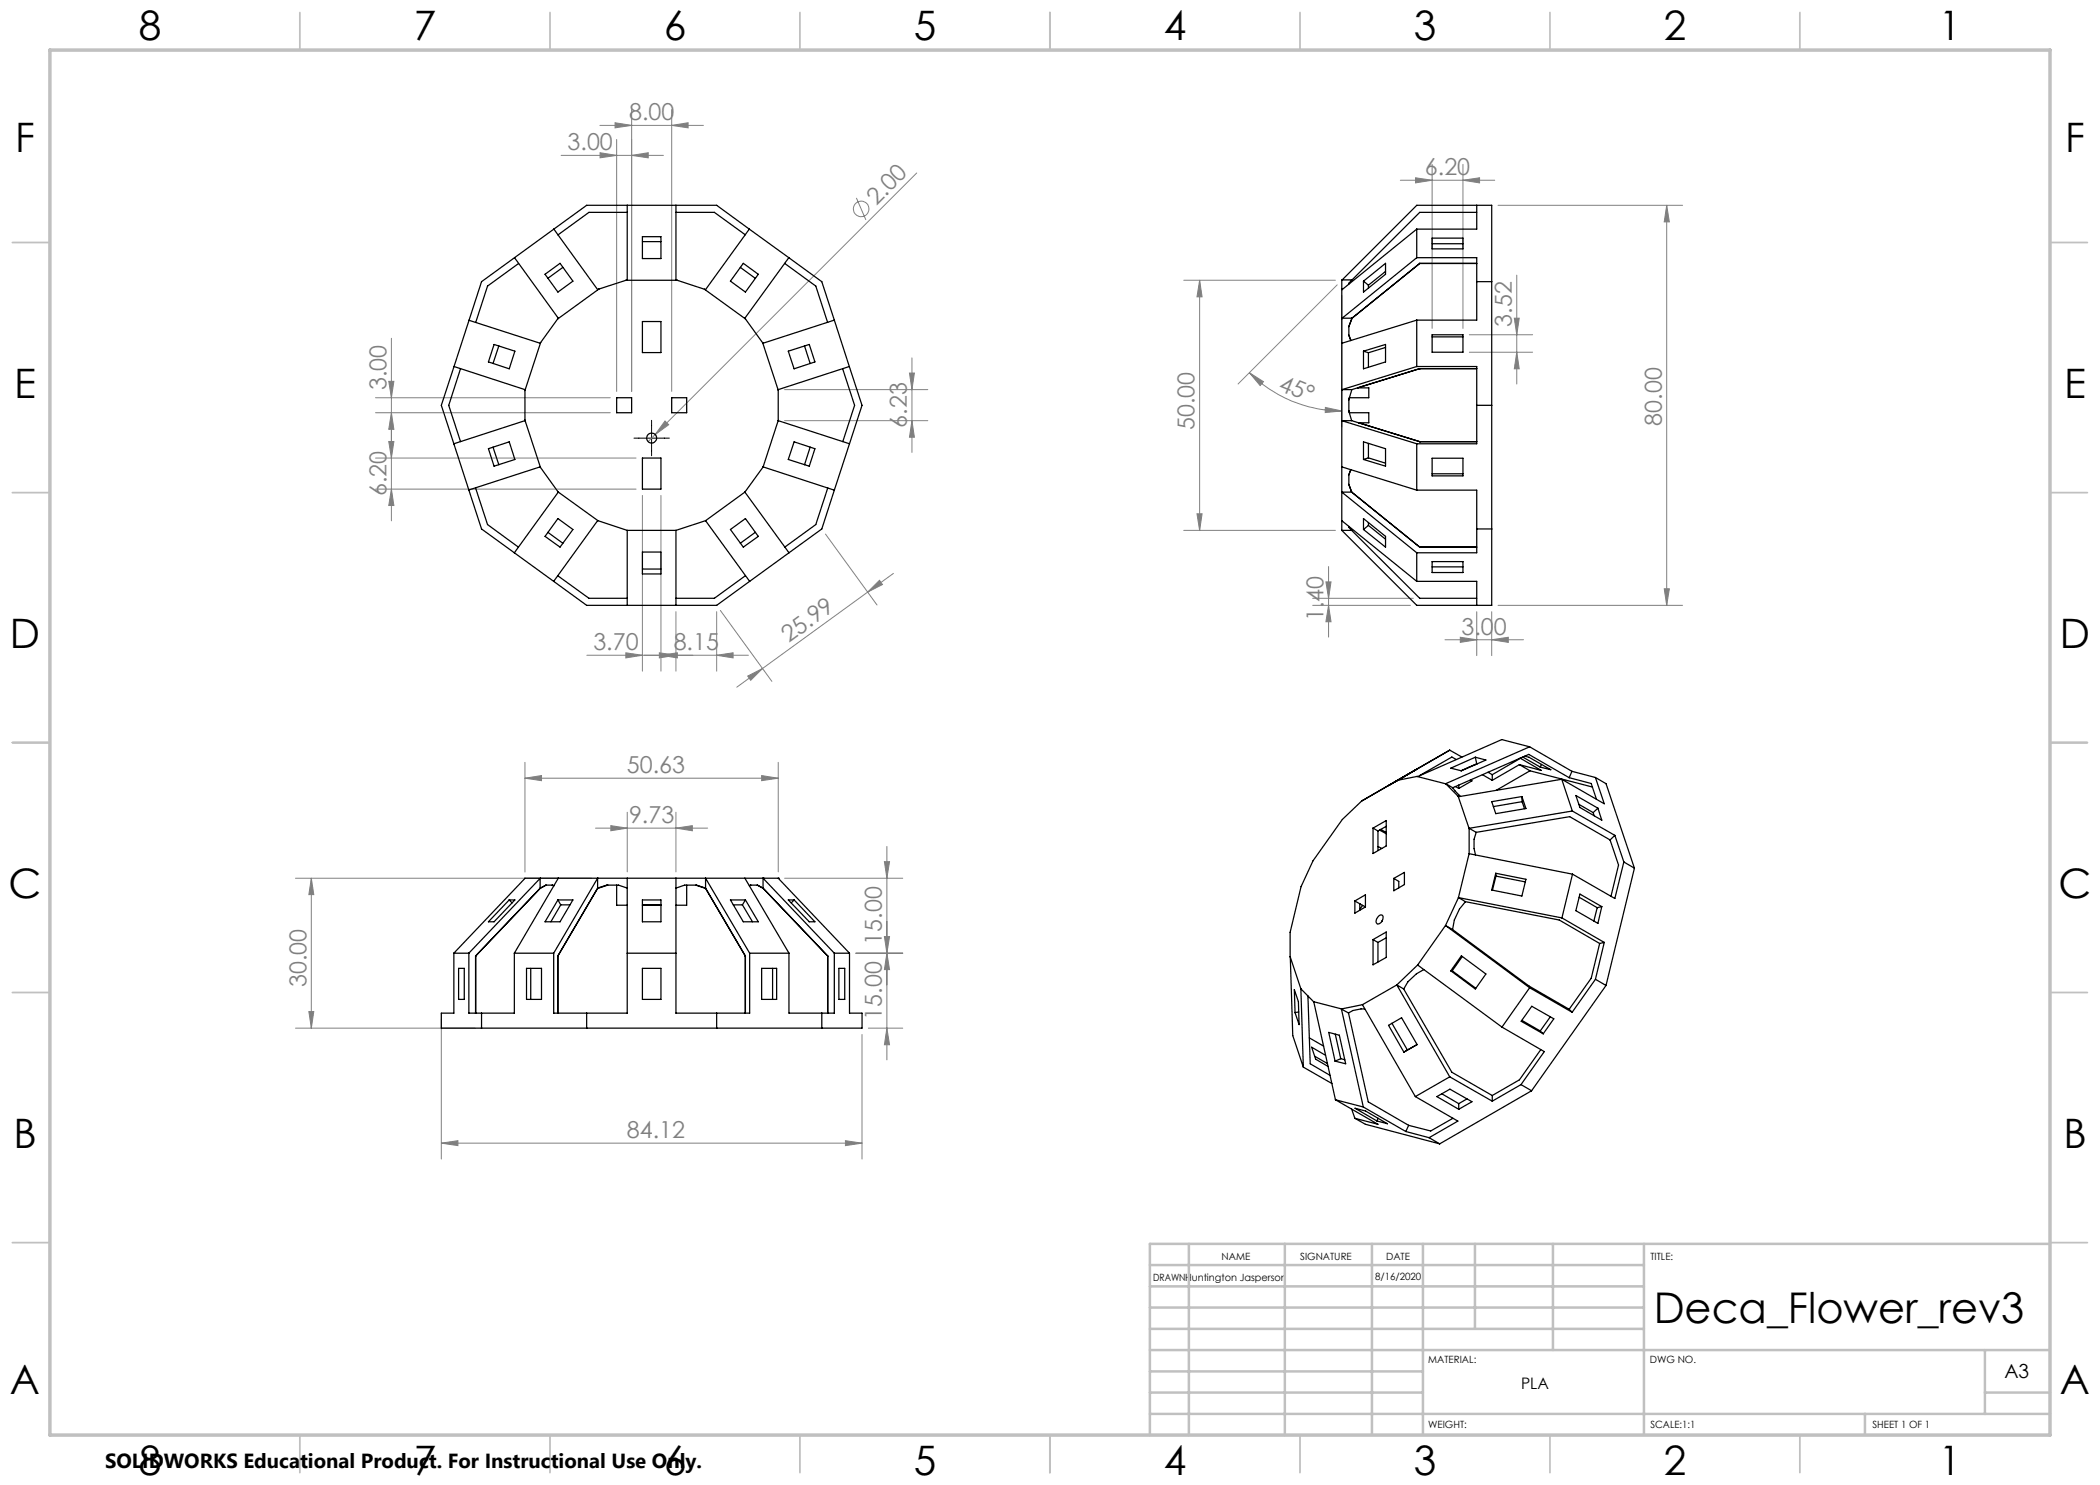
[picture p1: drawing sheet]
<svg xmlns="http://www.w3.org/2000/svg" width="420mm" height="297mm" viewBox="0 0 420 297" stroke-linecap="round" stroke-linejoin="round" font-family="sans-serif">
<g fill="none" stroke="#808080" stroke-width=".2">
<path d="M112.2 31.1h20.5M120 25.1h20.7M120 30.5l3.3 .6-3.3 .5zM123 24.5l3.3 .6-3.3 .5zM123.3 27.9v50.4M126.3 31.1l3.3-.6v1.1zM126.3 21.9v56.4M134.3 25.1l3.3-.6v1.1zM134.3 21.9v56.4M171.3 39.6l1.9 4.4M183.3 34.6l-53.7 53.7M280.1 36.1h18.8"/>
<path d="M283.1 35.6l3.3 .5-3.3 .5zM286.4 32.9v32.8M292.6 36.1l3.3-.5v1zM292.6 32.9v32.8M236.7 56.1h30.4M239.9 56.1l.5 3.3h-1zM239.9 56.1v50M267.4 57l-19.8 19.8M268.4 59.1v26.3M299.6 41.1h36.9M303.4 55v21.8M333.3 41.1l.6 3.3h-1.1z"/>
<path d="M333.3 41.1v80M75.1 79.5h47M77.8 76.3h1l-.5 3.2zM78.3 67.7v36.5M156.9 77.9h28.7M181.9 74.6h1l-.5 3.3zM182.4 71.6v18.9M249.9 74.5l2.8 1.8-.7 .8zM249.9 74.5a25.9 25.9 0 0 0 18.5 7.7M293.9 70.4h12.6M293.9 67h12.6M302.9 63.6h.9l-.4 3.4z"/>
<path d="M303.4 70.4l.4 3.4h-.9zM75.1 91.6h52.1M75.1 97.8h52.1M75.1 82.5h47M77.8 88.3h1l-.5 3.3zM78.3 97.8l.5 3.3h-1zM78.3 82.5l.5 3.4h-1zM128.5 99.1v35.1M132.2 99.1v35.1M133 84.2l.7 .7-2.7 2zM156.9 84.1h28.7M182.4 84.1l.5 3.4h-1z"/>
<path d="M265.1 81.5l3.3 .7-3.4 .3zM165.1 106.8l10.3 14.2M173.5 118.4l2.4-2.3 .6 .8zM178.7 114.7l-26.2 19M236.7 106.1h30.4M239.4 102.8h1l-.5 3.3zM262.5 119.7h20.2M265.2 116.4h1l-.5 3.3zM265.7 113.3v14.1M332.8 117.8h1.1l-.6 3.3zM117.4 131.1h32.3M125.2 130.6l3.3 .5-3.3 .5z"/>
<path d="M131.9 130.6l3.3 .5-3.3 .5zM132.2 131.1l3.3-.5v1zM135.2 122.3v11.9M143.3 131.1l3.3-.5v1zM143.3 122.3v11.9M144.1 122.1l10.3 14.2M149.5 135.2l3-1.5-2.4 2.4zM152.5 133.7l-5.1 3.7M262.5 121.1h19.6M265.7 121.1l.5 3.3h-1zM289 127.9h15.7M292.1 127.5l3.2 .4-3.2 .6z"/>
<path d="M295.3 122.3v8.8M298.3 127.9l3.4-.4v1zM298.3 122.3v8.8M299.6 121.1h36.9M105 155.6l3.3-.5v1zM105 152.5v21.9M105 155.6h50.6M152.3 155.1l3.3 .5-3.3 .5zM155.6 152.5v21.9M59.1 175.6h59.2M62.3 175.6l.5 3.3h-1zM62.3 175.6v30"/>
<path d="M119.1 165.6h22.4M122.2 165.1l3.2 .5-3.2 .6zM125.4 162.5v11.9M135.2 165.6l3.3-.5v1.1zM135.2 162.5v11.9M156.9 175.6h23.7M176.9 172.3h1l-.5 3.3zM177.4 169.3v42.7M171.2 190.6h9.4M176.9 187.3h1l-.5 3.3zM177.4 190.6l.5 3.3h-1zM59.1 205.6h35.9"/>
<path d="M61.8 202.3h1l-.5 3.3zM88.3 203.9v27.9M172.4 206.9v24.9M173.7 205.6h6.9M177.4 205.6l.5 3.3h-1zM88.3 228.6l3.3-.5v1zM88.3 228.6h84.1M169.1 228.1l3.3 .5-3.3 .5z"/>
<circle cx="172.2" cy="41.8" r="1.56"/>
</g>
<path d="M126.8 87.6h7.1M130.3 84.1v7.1" fill="none" stroke="#000" stroke-width=".2"/>
<g fill="none" stroke="#c0c0c0" stroke-width=".35">
<path d="M60 2.5v7.5M110 2.5v7.5M160 2.5v7.5M210 2.5v7.5M260 2.5v7.5M310 2.5v7.5M360 2.5v7.5M2.5 48.5h7.5M410 48.5h7.5M2.5 98.5h7.5M410 98.5h7.5M2.5 148.5h7.5"/>
<path d="M410 148.5h7.5M2.5 198.5h7.5M410 198.5h7.5M2.5 248.5h7.5M410 248.5h7.5M60 287v7.5M110 287v7.5M160 287v7.5M210 287v7.5M260 287v7.5M310 287v7.5M360 287v7.5"/>
</g>
<g fill="none" stroke="#c0c0c0" stroke-width=".5">
<path d="M230 257.3h98.8M230 253h98.8M237.8 248.8v38.2M257 248.8v38.2M274.4 248.8v38.2M284.6 248.8v38.2M295 248.8v17M310.6 248.8v21.2M328.8 248.8v38.2M410 248.8h-180v38.2M230 265.8h98.8M230 261.5h98.8"/>
<path d="M230 278.5h54.6M230 274.3h54.6M230 270h180M397 278.5h13M397 270v12.8M230 282.8h180M373 282.8v4.2"/>
</g>
<path d="M10 10h400v277h-400z" fill="none" stroke="#c0c0c0" stroke-width=".7"/>
<g fill="#808080">
<path d="M133 84.2l.7 .7-2.7 2z"/>
<path d="M126.3 31.1l3.3-.6v1.1zM120 30.5l3.3 .6-3.3 .5zM143.3 131.1l3.3-.5v1zM131.9 130.6l3.3 .5-3.3 .5zM292.6 36.1l3.3-.5v1zM283.1 35.6l3.3 .5-3.3 .5z"/>
<path d="M125.2 130.6l3.3 .5-3.3 .5zM132.2 131.1l3.3-.5v1zM123 24.5l3.3 .6-3.3 .5zM134.3 25.1l3.3-.6v1.1zM88.3 228.6l3.3-.5v1zM169.1 228.1l3.3 .5-3.3 .5zM105 155.6l3.3-.5v1zM152.3 155.1l3.3 .5-3.3 .5zM122.2 165.1l3.2 .5-3.2 .6zM135.2 165.6l3.3-.5v1.1z"/>
<path d="M292.1 127.5l3.2 .4-3.2 .6zM298.3 127.9l3.4-.4v1z"/>
<path d="M173.5 118.4l2.4-2.3 .6 .8zM149.5 135.2l3-1.5-2.4 2.4z"/>
<path d="M303.4 70.4l.4 3.4h-.9zM302.9 63.6h.9l-.4 3.4z"/>
<path d="M265.7 121.1l.5 3.3h-1zM265.2 116.4h1l-.5 3.3zM61.8 202.3h1l-.5 3.3zM62.3 175.6l.5 3.3h-1zM177.4 205.6l.5 3.3h-1zM176.9 187.3h1l-.5 3.3zM177.4 190.6l.5 3.3h-1zM176.9 172.3h1l-.5 3.3z"/>
<path d="M77.8 88.3h1l-.5 3.3zM78.3 97.8l.5 3.3h-1zM77.8 76.3h1l-.5 3.2zM78.3 82.5l.5 3.4h-1zM333.3 41.1l.6 3.3h-1.1zM332.8 117.8h1.1l-.6 3.3zM239.9 56.1l.5 3.3h-1zM239.4 102.8h1l-.5 3.3z"/>
<path d="M181.9 74.6h1l-.5 3.3zM182.4 84.1l.5 3.4h-1z"/>
<path d="M249.9 74.5l2.8 1.8-.7 .8zM265.1 81.5l3.3 .7-3.4 .3z"/>
</g>
<g fill="none" stroke="#000" stroke-width=".25">
<path d="M102.9 51.5l8.8 12.1-.2 .2M103.7 52.7l-6.2 4.5-2.4 7.3M109 54.9l3-2.2 2.6 3.5-3 2.2zM110.8 45.8l8.7 12.1 .3-.1M112.6 53.5l-3 2.2M119.8 57.8l-8.3 6M125.2 56.1h10.2M125.2 56.1l-5.4 1.7M125.4 41.1v14.9l-.2 .1M125.4 42.5h-7.6l-6.2 4.5M128.5 47.3h3.7v4.4h-3.7zM128.5 48.3h3.7"/>
<path d="M135.2 41.1v14.9l.2 .1M135.2 42.5h7.7l6.1 4.5M135.4 56.1l5.5 1.8M140.9 57.9l8.2 5.9M148.1 53.5l3 2.2M148.7 52.7l3 2.2-2.6 3.5-3-2.2zM149.9 45.8l-6.6-4.7h-26l-21 15.2-5.5 17M149.9 45.8l-8.8 12.1h-.2M149.9 45.8l14.5 10.5 2.5 7.7M156.9 52.7l6.3 4.5 2.3 7.3M157.8 51.5l-8.8 12.1 .1 .2M268.4 56.1l15-15h14.9v80h-14.9l-15-15z"/>
<path d="M268.4 56h2M270.4 56l-.6 .7v.1M272.7 56.2l4.4-3.5v2.2l-4.4 3.5zM272.7 56.2l1 .8M273.7 57v.6M277.1 54.3l-3.4 2.7M283.4 51.5h11.9v12.5h-11.9M283.4 45.8v5.7M283.4 51.5l-15 12.1M283.4 45.8l-15 12.1M284 52.7l-13.6 10.9M284 52.7h11.3"/>
<path d="M284 52.7h.1M286.4 47.6h6.2v2.2h-6.2zM286.4 48.8h6.2M295.3 42.5h-11.3l-13.6 13.5M295.3 41.1v4.7h-11.9M295.3 56.3h3M90.8 73.3l14.2 4.6v6.2l-14.2 4.7M90.8 73.3l-2.5 7.8 2.5 7.7M92.1 73.7l-2.4 7.4 2.4 7.2M93.8 64.1l14.2 4.5 .1-.1M98.8 68.9l4.2 1.3-1.2 3.6-4.1-1.4zM99.8 69.2l-1.2 3.5"/>
<path d="M108.1 68.5l-3.1 9.6M111.5 63.8l-3.4 4.7M123.3 79.5h3v3h-3zM128.5 64.3h3.7v6.2h-3.7zM134.3 79.5h3v3h-3zM149.1 63.8l3.4 4.8M152.5 68.6l3.1 9.4M157.7 70.2l4.2-1.3 1.1 3.5-4.2 1.4zM160.9 69.2l1.1 3.5M166.9 64l-14.4 4.6M166.9 64l3 9.3M168.5 73.7l2.4 7.4-2.3 7.2"/>
<path d="M169.9 73.3l-14.3 4.6v6.2l14.3 4.7M169.9 73.3l2.5 7.8-2.5 7.7M268.4 77.9h2M268.4 77.9v.1M268.4 63.6h2M268.4 63.6v.2M269.8 67l.4 1.1M270.4 77.9l-.6 2v2.3l.5 1.9M270.4 63.6l-.6 1.7v1.8l.4 1M270.4 63.6l-.6 1.7M271.5 77.6h2.3v1.9h-3.9l-.1 .5M272.7 70.2l4.4-1.3v3.5l-4.4 1.4z"/>
<path d="M272.7 70.2l1 .4M273.7 70.6v2.8M277.1 69.5l-3.4 1.1M283.4 73.3h11.9v15.5h-11.9M283.4 64v9.3M283.4 73.3l-15 4.6M283.4 64l-15 4.6M284 73.7h.1M284 73.7l-13.6 4.2M284 73.7h11.3M286.4 67h6.2v3.4h-6.2zM286.4 67.4h6.2"/>
<path d="M90.8 88.8l5.5 17 6.6 4.8M95.1 97.6l2.4 7.3 6.2 4.5M97.7 89.7l4.1-1.3 1.2 3.5-4.2 1.3zM98.6 89.4l1.2 3.6M105 84l3.1 9.5M108.1 93.5l-.1-.1-14.2 4.6M108.1 93.5l3.5 4.9M111.6 98.4l8 5.7M111.6 98.4l-8.7 12.2M128.5 91.6h3.7v6.2h-3.7zM149 98.4l-7.9 5.7M149 98.4l8.8 12.2"/>
<path d="M152.6 93.4l-3.6 5M152.6 93.4l14.3 4.6M152.6 93.4h.1M155.6 84.1l-3 9.3M158.8 88.4l4.2 1.3-1.1 3.5-4.2-1.3zM162 89.4l-1.1 3.6M165.6 97.6l-2.4 7.3-6.2 4.5M166.9 98l-2.5 7.8-6.6 4.8M169.9 88.8l-3 9.2M268.4 93.4l15 4.6M269.8 82.1l.1 .4h3.9v2.1h-2.1l12.3 3.7M269.8 95l.4-1.1-.4 1v2l.5 1.5"/>
<path d="M269.8 96.9l.5 1.5M270.3 84.1h-1.9l15 4.7M270.3 84.1l13.7 4.2M270.3 98.4h-1.9l15 12.2M270.3 98.4l13.7 11M272.7 88.4l4.4 1.3v3.5l-4.4-1.3zM273.7 91.6l-1 .3M273.7 91.6l3.4 1M273.7 88.7v2.9M283.4 98h11.9v12.6h-11.9M283.4 88.8v9.2M284 88.3h.1"/>
<path d="M284 88.3h11.3M286.4 91.6h6.2v3.6h-6.2zM286.4 94.8h6.2M295.3 81.1h3M102.9 110.6l14.4 10.5h26l14.5-10.5M109.6 106.5l3 2.2M111.5 115.1l6.3 4.6h7.6M111.6 103.7l3 2.2-2.6 3.5-3-2.1zM119.6 104.1l5.8 2M119.6 104.1l-8.9 12.2M125.4 106.1h9.8M125.4 106.1v15"/>
<path d="M128.5 110.4h3.7v4.4h-3.7zM128.5 113.8h3.7M135.2 106.1v15M141.1 104.1l-5.9 2M141.1 104.1l8.8 12.2M146.1 105.9l3-2.2 2.6 3.6-3 2.1zM149.1 115.1l-6.2 4.6h-7.7M151.1 106.5l-3 2.2M268.4 106.1h1.9M268.4 104.1l15 12.2M269.8 105.3v.2l.5 .6M270.3 106.1l13.7 13.6h11.3"/>
<path d="M272.7 103.7l4.4 3.6v2.1l-4.4-3.5zM273.7 104.5v.6M273.7 105.1l-1 .8M273.7 105.1l3.4 2.7M283.4 116.3h11.9v4.8M283.4 110.6v5.7M284 109.4h.1M284 109.4h11.3M286.4 112.3h6.2v2.2h-6.2zM286.4 113.4h6.2M295.3 105.8h3M280.8 155.3h.1"/>
<path d="M280.8 155.3l-3.1 1.8M283.1 154l-10.8 6.2M283.4 155.3l-4 .8M283.4 155.3l5.8 1.5M289.1 156.7l.1 .1M289.1 156.7l1.4 .8M289.2 156.8l2.4 2.5M289.9 150l-17.6 10.2M289.9 150l-9.1 5.3M289.9 150l2.5 1.4M290.2 153.6l4.9-2.2 2.1 .6-4.9 2.2zM290.5 157.5l1.6 1.8"/>
<path d="M291.1 157.3l.6 .4M291.3 151.9l-.9-.5-6.4 3.7M291.6 159.3l2.2 6.4M291.7 157v.7M293.8 153.4l.1 .1M294.1 156l.3 .2-2.7 1.5M295 152.9v.1M295.1 151.4l.2 1.3M295.3 152.7l-3.1 1.5M295.3 152.7l.2 .1M296.5 154.9l2 1.2M297.6 154.4l.9 .5"/>
<path d="M298.5 154.9v1.2M303.9 152.9l2.1 1.3M303.9 152.9l-5.4 3.2M304 151.6l4.3 2.5-4.4-1.2M304.1 151.7l-5.6 3.2M304.4 159.3v1M304.6 151.4l3.4 2M304.9 151.2l.9 .2 4.4 2.5-2.2-.5M305.9 149.4l-5.5-1.5-17 7.4M305.9 149.4l-16.8 7.3M305.9 149.4l8.5 4.9M306 154.2l12.5 3.2"/>
<path d="M306 154.2l-6.8 3.9M308.3 152.9l-.3 .5M312.3 155.9l-20.7 3.4M312.3 155.9l2.2 6.3M313.8 155.5l-8-4.6-15.3 6.6M313.8 155.5l4.4 1.2 1.1 3.2M314.4 154.3l-.6 1.2M314.4 154.3l4.7 1.2M315.2 159.1l4.4 2.5 .8 2.4-4.4-2.5zM319.1 155.5l2.1 1.2 5.7 16.9M319.1 155.5l1.8 5.3-8.6-4.9M101.8 180h1.2l-4.2 4.4h-1.1z"/>
<path d="M101.8 180l.6 .6M108 175.7v2M108 175.7l-14.2 14.9M108 177.7l-12.9 13.5M108.1 175.6l-.1 .1M109.2 177h1.3l.3 .2M109.2 177l-1.2 .7M109.2 177l-1.2 .7-12.9 13.5M110.4 177l.3 .2M111.6 180h3l-2.6 4.4h-3zM111.6 180l.5 1M111.7 175.6l-8.8 15"/>
<path d="M119.5 177.6v-2l-8.8 15M119.5 177.6l-8 13.6M119.5 177.6l1.9-.6h2.3l1.7 .6M121.6 177l-2.1 .7M123.3 177v4h2.1M125.4 175.6v27h-14.7v-12M128.5 180h3.7v4.4h-3.7zM135.2 175.6v27h14.7v-12M135.2 177.6l1.7-.6h2.4l1.8 .6M137.3 177v4h-2.1M139.1 177l2 .7 7.9 13.5M141.1 177.6l8 13.6"/>
<path d="M141.1 177.6v-2l8.8 15M146.1 180h3l2.6 4.4h-3zM149 175.6l8.8 15M149.1 180l-.6 1M149.9 177.2l.2-.2h1.4l1.1 .6M150.2 177l-.3 .2M151.4 177l1.2 .7 12.9 13.5M152.6 175.6h.1M152.6 175.6v2M152.6 175.6l14.3 15M152.6 177.6l13 13.6M155.6 175.6h.1"/>
<path d="M155.6 175.6h-50.6l-14.2 15M155.6 175.6l14.3 15M157.7 180h1.1l4.2 4.4h-1.1zM158.8 180l-.5 .6M272.3 160.2l-3.8 3.7-5.9 8.3-2.4 5.1-2.2 9.2v4.8l2.2 6.5M274.6 165.6l2.6-1.5v5.1l-2.6 1.5zM274.6 165.6l1 .6M275.6 166.2v3.9M275.6 169.3l.7 .4M275.9 166l1.3 .8M276.2 165.9l1 .6M277.2 165.3l-1.6 .9"/>
<path d="M278.8 175.7l2.1-1.2v2.4l-2.1 1.2zM278.8 175.7l1 .6v1.3M291.7 179.6l-2.6 5.5M291.7 179.5l20.7 4.1M291.7 179.5v.1M291.7 179.5l1.4 .8M293.8 165.7v5l20.7 4.1M293.8 170.7l-2.1 8.9M293.8 165.7l1.4 .8M295.2 166.5l18.7-3.2 8.1 4.7M295.2 166.5l-.4 1.3v1.9l.3 1.3M298.3 160.3l6.1-1 .8 2.4-6 1z"/>
<path d="M299.2 174.7l6 1.2-.8 3.3-6.1-1.2zM299.2 174.7v.5M299.2 175.2l5.9 1.2M299.2 175.2l-.7 2.8M304.4 160.3l-5.7 1M304.4 160.3l.5 1.4M314.5 162.2l-20.7 3.5M314.5 162.2l8.5 4.9M314.5 174.8l-2.1 8.8M315.8 160.9l2.8 1.6M315.8 179.5l3.6 2M316 178.8l4.4 2.5-.8 3.4-4.4-2.6z"/>
<path d="M318.6 162.5l.2 .7M319.6 161.6l-1 .9M322 168l1.7 5-1.5 6.3M323 167.1l-1 .9M323 167.1l1.8 5.3M324.8 172.4l2.1 1.2M324.8 172.4l-1.8 7.3-8.5-4.9M326.9 173.6l-5.7 23.5M90.8 190.6v12h-2.5v3h84.1v-3h-2.5v-12M90.8 190.6h3M91.7 193.7h1.2v6.2h-1.2zM93.8 190.6v12h9.1v-12"/>
<path d="M95.1 191.2v11.4M95.1 191.2h.1M102.9 190.6h7.8M105.3 193.7h3v6.2h-3zM106.2 193.7v6.2M111.5 191.2v11.4M111.5 191.2l.1 11.4M112.1 181h1.9M112.1 181l-1.9 3.4M125.4 190.6h9.8M128.5 193.7h3.7v6.2h-3.7zM128.5 181h3.7"/>
<path d="M146.6 181h1.9M148.5 181l2 3.4M149 191.2h.1M149 191.2v11.4M149.1 191.2v11.4M149.9 190.6h7.9M152.3 193.7h3v6.2h-3zM154.5 193.7v6.2M157.8 190.6v12h9.1v-12M165.5 191.2h.1M165.5 191.2v11.4M165.6 191.2v11.4"/>
<path d="M166.9 190.6h3M167.8 193.7h1.1v6.2h-1.1zM258.1 191.4l.5 15.7 2.1 6.3M258.9 197.9l.8 2.4 .1 4.6-.8-2.4zM260.2 197.8l2.5 2.5M260.2 197.7l.5 15.7M260.2 197.7v.1M261.6 199.2l.4 13.6 4 2.3M271 180.2v2.4l2.1-1.2M271 180.2l2.1-1.2v2.4M271 180.2l1 .6M272 180.8l1.1 .6"/>
<path d="M272 180.8v1.3M272.5 181.1l-.5 .8M274.6 187.9l2.6-1.5v5.1l-2.6 1.5zM274.6 187.9l1 .6M275.6 188.5v3.9M275.8 183.2a.51 .51 0 0 1 .7-.1 .51 .51 0 0 1 .1 .7l-.5 .8a.55 .55 0 0 1-.8 .1 .55 .55 0 0 1 0-.9zM276.5 184.1l-.2 .2M277.2 187.6l-1.6 .9M279.4 197l-6.9 3.9M279.4 197l1.3 .8M279.4 197l10.5 18.4M280.7 197.8l9.7 16.7 8.1 4.6"/>
<path d="M283.5 193l16.9 12.4M283.5 193l-4.1 4M284.8 193.9l-1.5 .9-1.7 1.6-.9 1.4M289.1 185.1l-5.6 7.9M289.1 185.1l16.8 12.5M289.1 185.1l1.4 .8M290.2 194.2h.2M290.4 194.2l4.8 3.5M290.5 185.9l15.3 11.3 8 4.7M292.3 191.2l4.9 3.6-2.1 3-4.9-3.6zM292.5 191.3l-2.1 2.9M293.1 180.3l18.8 3.7 8 4.7"/>
<path d="M293.1 180.3l-1.2 1.5-1 2.2-.4 1.9M305.9 197.6l-5.5 7.8M305.9 197.6l8.5 4.9M312.4 183.6l8.5 4.9M319.1 195.9l2.1 1.2M319.1 195.9l-4.7 6.6M319.4 181.5l-.6 2.7M319.9 188.7l-1.7 6.9-4.4 6.3M320.4 181.3l-1 .2M320.9 188.5l-1 .2M320.9 188.5l-1.8 7.4M321.2 197.1l-14.9 21.1"/>
<path d="M96.3 202.6v3M117.3 202.6v3M143.3 202.6v3M164.4 202.6v3M259.8 202.4l-.8 .1M260.7 213.4l5.7 3.3M261.9 207.6l2.8 1.6M262.7 200.3l5.6 1.5M262.7 200.3l4.4 19.7M262.9 211.2l2.6 1.5M265.1 211.1l-2.8-1.7 .8 2.4 2.5 1.5M265.7 206.5l2.2 .5 1.2 5.8-2.1-.6z"/>
<path d="M267.1 206.8l1 4.9M267.1 220l5.6 1.4M267.1 220l8.5 4.9-4.6-1.2M268.1 211.7l-1.1 .5M268.1 211.7l.9 .2M268.3 201.8l4.4 19.6M268.3 201.8l1.4 .8M268.3 201.8h.1M269.7 202.6l3.9 17.8 8.1 4.7M272.5 200.9l-4.2 .9M272.5 200.9l10.6 18.4M272.9 201.8l-2.3 .3-.9 .5"/>
<path d="M278.4 204.6l3.1 5.4M281.5 210l-.7 .4M283.1 219.3l8.5 4.9-5.8 3.3M283.4 208.9l-2.6 1.5M283.4 208.9l-3.1-5.4-2.6 1.6 3.1 5.3M283.4 208.9l-1.9 1.1M287.4 219.3l2.6-1.5 4.4 2.5-2.7 1.6zM288.4 218.8l3.3 1.9M289.9 215.4l8.6 4.8M289.9 215.4l-6.8 3.9M293.4 219.8l-1.7 .9M298.5 219.1v1.1"/>
<path d="M300.4 205.4l8.5 4.9-4.7 6.6M304.2 216.9l2.1 1.3M304.2 216.9l-5.7 3.3M304.4 204.1l3.6 2.1M306.3 218.2l-18.4 10.6M306.4 201.3l4.4 2.5-2.2 3-4.4-2.5zM308 206.2l.6 .6M308.2 209.9l-4.3 6.1-5.4 3.1M310.1 203.4l-2.1 2.8M313.8 201.9l.6 .6M270.3 221.8l.7 1.9M271 223.7l2.1 1.2 14.8 3.9"/>
<path d="M271 221.6l2.1 .6 4.4 2.6-2.1-.6zM272.7 221.4l8.5 4.9M275.6 223.7l-.2 .5M281.2 226.3l4.6 1.2M281.7 225.1l-.5 1.2M285.8 227.5l2.1 1.3M290.6 223.7l-4.5 2.5-4.4-1.1M291.7 220.7v1.2"/>
<circle cx="130.3" cy="87.6" r="1"/>
</g>
<text font-size="8.5" x="330.7" y="264.5">Deca_Flower_rev3</text>
<g font-size="8.1">
<text x="27.8" y="8">8</text>
<text x="82.8" y="8">7</text>
<text x="132.8" y="8">6</text>
<text x="182.8" y="8">5</text>
<text x="232.8" y="8">4</text>
<text x="282.8" y="8">3</text>
<text x="332.8" y="8">2</text>
<text x="387.8" y="8">1</text>
<text x="3" y="30.4">F</text>
<text x="413" y="30.4">F</text>
<text x="2.8" y="79.6">E</text>
<text x="412.8" y="79.6">E</text>
<text x="2" y="129.6">D</text>
<text x="412" y="129.6">D</text>
<text x="1.7" y="179.6">C</text>
<text x="411.7" y="179.6">C</text>
<text x="2.7" y="229.6">B</text>
<text x="412.7" y="229.6">B</text>
<text x="2" y="278.9">A</text>
<text x="412" y="278.9">A</text>
<text x="27.8" y="295">8</text>
<text x="82.8" y="295">7</text>
<text x="132.8" y="295">6</text>
<text x="182.8" y="295">5</text>
<text x="232.8" y="295">4</text>
<text x="282.8" y="295">3</text>
<text x="332.8" y="295">2</text>
<text x="387.8" y="295">1</text>
</g>
<g font-size="4.7" fill="#808080">
<text x="125.8" y="24">8.00</text>
<text x="113.5" y="30">3.00</text>
<text x="285" y="35">6.20</text>
<text x="175.3" y="41.2" transform="rotate(-45 175.3 41.2)">2.00</text>
<text x="302.4" y="65.4" transform="rotate(-90 302.4 65.4)">3.52</text>
<text x="77.3" y="78" transform="rotate(-90 77.3 78)">3.00</text>
<text x="255.5" y="77.9" transform="rotate(23 255.5 77.9)">45°</text>
<text x="181.4" y="85.5" transform="rotate(-90 181.4 85.5)">6.23</text>
<text x="238.9" y="86" transform="rotate(-90 238.9 86)">50.00</text>
<text x="332.4" y="85.1" transform="rotate(-90 332.4 85.1)">80.00</text>
<text x="77.3" y="99.2" transform="rotate(-90 77.3 99.2)">6.20</text>
<text x="264.7" y="124.2" transform="rotate(-90 264.7 124.2)">1.40</text>
<text x="118.7" y="130">3.70</text>
<text x="134.7" y="130">8.15</text>
<text x="157.7" y="128.6" transform="rotate(-36 157.7 128.6)">25.99</text>
<text x="292.3" y="126.9">3.00</text>
<text x="125.4" y="154.6">50.63</text>
<text x="125.8" y="164.6">9.73</text>
<text x="176.4" y="188.9" transform="rotate(-90 176.4 188.9)">15.00</text>
<text x="61.3" y="197.4" transform="rotate(-90 61.3 197.4)">30.00</text>
<text x="176.4" y="203.9" transform="rotate(-90 176.4 203.9)">15.00</text>
<text x="125.4" y="227.6">84.12</text>
</g>
<text font-size="4.1" x="21" y="293.7">SOLIDWORKS Educational Product. For Instructional Use Only.</text>
<text font-size="3.9" x="400.9" y="275.5">A3</text>
<text font-size="3.2" x="304.2" y="277.9">PLA</text>
<g font-size="2">
<text x="244.3" y="252">NAME</text>
<text x="260" y="251.9">SIGNATURE</text>
<text x="277.2" y="251.9">DATE</text>
<text x="330.1" y="251.9">TITLE:</text>
<text x="230.6" y="256.1">DRAWNHuntington Jasperson</text>
<text x="275" y="255.9">8/16/2020</text>
<text x="285.6" y="272.5">MATERIAL:</text>
<text x="330" y="272.5">DWG NO.</text>
<text x="285.6" y="285.5">WEIGHT:</text>
<text x="330.1" y="285.6">SCALE:1:1</text>
<text x="374.5" y="285.6">SHEET 1 OF 1</text>
</g>
</svg>
